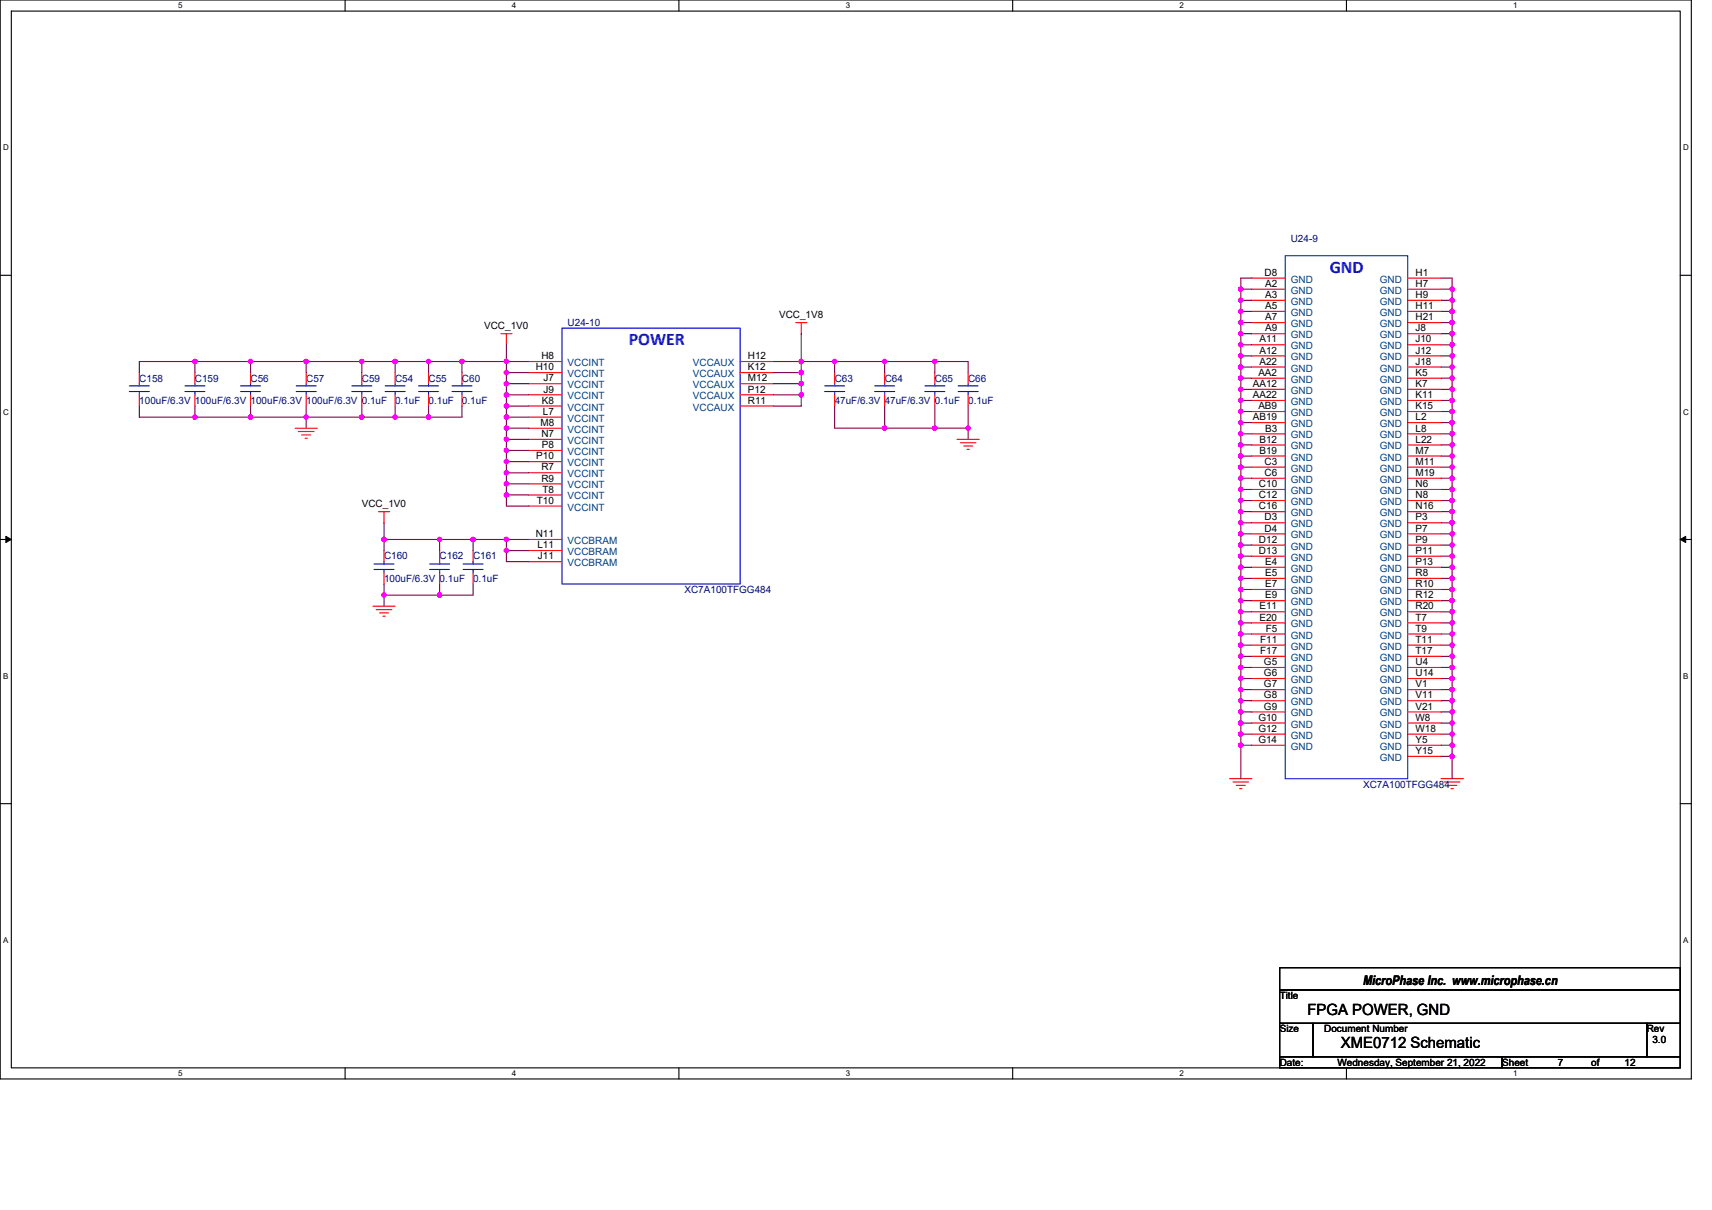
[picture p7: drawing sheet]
<svg xmlns="http://www.w3.org/2000/svg" width="297mm" height="210mm" viewBox="0 0 297 210" stroke-linecap="round" stroke-linejoin="round" font-family="sans-serif">
<path d="M0 0h293.5v187.2h-293.5zM2 1.9h289.5v183.4h-289.5z" fill="none" stroke="#000" stroke-width=".19"/>
<g fill="#fff">
<path d="M30.9 .2h.8v1.6h-.8z"/>
<path d="M30.9 185.5h.8v1.6h-.8z"/>
</g>
<path d="M59.9 0v1.9M59.9 185.3v1.9" fill="none" stroke="#000" stroke-width=".19"/>
<g fill="#fff">
<path d="M88.8 .2h.8v1.6h-.8z"/>
<path d="M88.8 185.5h.8v1.6h-.8z"/>
</g>
<path d="M117.8 0v1.9M117.8 185.3v1.9" fill="none" stroke="#000" stroke-width=".19"/>
<g fill="#fff">
<path d="M146.7 .2h.8v1.6h-.8z"/>
<path d="M146.7 185.5h.8v1.6h-.8z"/>
</g>
<path d="M175.7 0v1.9M175.7 185.3v1.9" fill="none" stroke="#000" stroke-width=".19"/>
<g fill="#fff">
<path d="M204.7 .2h.7v1.6h-.7z"/>
<path d="M204.7 185.5h.7v1.6h-.7z"/>
</g>
<path d="M233.6 0v1.9M233.6 185.3v1.9" fill="none" stroke="#000" stroke-width=".19"/>
<g fill="#fff">
<path d="M262.6 .2h.7v1.6h-.7z"/>
<path d="M262.6 185.5h.7v1.6h-.7z"/>
<path d="M.5 24.8h1v1.6h-1z"/>
<path d="M292 24.8h1v1.6h-1z"/>
<path d="M.5 70.7h1v1.5h-1z"/>
<path d="M292 70.7h1v1.5h-1z"/>
</g>
<path d="M0 47.8h2M291.5 47.8h2" fill="none" stroke="#000" stroke-width=".19"/>
<g fill="#fff">
<path d="M.5 116.5h.9v1.6h-.9z"/>
<path d="M292 116.5h.9v1.6h-.9z"/>
</g>
<path d="M0 93.6h2M291.5 93.6h2" fill="none" stroke="#000" stroke-width=".19"/>
<path d="M1 93.1l1 .5-1 .5zM291.5 93.6l1-.5v1z" fill="#000" stroke="#000" stroke-width=".17"/>
<g fill="#fff">
<path d="M.5 162.4h.9v1.5h-.9z"/>
<path d="M292 162.4h.9v1.5h-.9z"/>
</g>
<path d="M0 139.5h2M291.5 139.5h2M222 167.9h69.5v3.9h-69.5zM222 171.8h69.5v5.8h-69.5zM222 177.6h5.8v5.8h-5.8zM227.8 177.6h57.9v5.8h-57.9zM285.7 177.6h5.8v5.8h-5.8zM222 183.4h38.6v1.9h-38.6zM260.6 183.4h30.9v1.9h-30.9z" fill="none" stroke="#000" stroke-width=".19"/>
<g fill="none" stroke="#f00" stroke-width=".19">
<path d="M86.9 57.9h1.9M87.9 57.9v1.9M138.1 56h1.9M139 56v1.9M217.2 48.3h5.8M217.2 50.2h5.8M217.2 52.1h5.8M217.2 54h5.8M217.2 56h5.8M217.2 57.9h5.8M217.2 59.8h5.8M244.2 48.3h5.8"/>
<path d="M244.2 50.2h5.8M244.2 52.1h5.8M244.2 54h5.8M244.2 56h5.8M244.2 57.9h5.8M244.2 59.8h5.8M24.2 64.7v1.9M24.2 68.5v2M33.8 64.7v1.9M33.8 68.5v2M43.5 64.7v1.9M43.5 68.5v2"/>
<path d="M51.2 74.3h3.9M51.8 74.9h2.7M52.3 75.5h1.6M52.9 76.1h.4M53.1 64.7v1.9M53.1 68.5v2M62.8 64.7v1.9M62.8 68.5v2M68.6 64.7v1.9M68.6 68.5v2M74.4 64.7v1.9M74.4 68.5v2"/>
<path d="M80.2 64.7v1.9M80.2 68.5v2M91.7 62.7h5.8M91.7 64.7h5.8M91.7 66.6h5.8M91.7 68.5h5.8M91.7 70.5h5.8M91.7 72.4h5.8M91.7 74.3h5.8M91.7 76.2h5.8M91.7 78.2h5.8M128.4 62.7h5.8"/>
<path d="M128.4 64.7h5.8M128.4 66.6h5.8M128.4 68.5h5.8M128.4 70.5h5.8M144.8 64.7v1.9M144.8 68.5v2M153.5 64.7v1.9M153.5 68.5v2M162.2 64.7v1.9M162.2 68.5v2M166 76.2h3.9M166.6 76.8h2.7"/>
<path d="M167.2 77.4h1.6M167.8 78h.4M168 64.7v1.9M168 68.5v2M217.2 61.8h5.8M217.2 63.7h5.8M217.2 65.6h5.8M217.2 67.6h5.8M217.2 69.5h5.8M217.2 71.4h5.8M217.2 73.3h5.8M217.2 75.3h5.8"/>
<path d="M217.2 77.2h5.8M217.2 79.1h5.8M244.2 61.8h5.8M244.2 63.7h5.8M244.2 65.6h5.8M244.2 67.6h5.8M244.2 69.5h5.8M244.2 71.4h5.8M244.2 73.3h5.8M244.2 75.3h5.8M244.2 77.2h5.8M244.2 79.1h5.8"/>
<path d="M65.7 88.8h1.9M66.6 88.8v1.9M66.6 95.5v2M66.6 99.4v1.9M76.3 95.5v2M76.3 99.4v1.9M82.1 95.5v2M82.1 99.4v1.9M91.7 80.1h5.8M91.7 82h5.8M91.7 84h5.8M91.7 85.9h5.8"/>
<path d="M91.7 87.8h5.8M91.7 93.6h5.8M91.7 95.5h5.8M91.7 97.5h5.8M217.2 81.1h5.8M217.2 83h5.8M217.2 84.9h5.8M217.2 86.9h5.8M217.2 88.8h5.8M217.2 90.7h5.8M217.2 92.6h5.8M217.2 94.6h5.8"/>
<path d="M217.2 96.5h5.8M217.2 98.4h5.8M244.2 81.1h5.8M244.2 83h5.8M244.2 84.9h5.8M244.2 86.9h5.8M244.2 88.8h5.8M244.2 90.7h5.8M244.2 92.6h5.8M244.2 94.6h5.8M244.2 96.5h5.8M244.2 98.4h5.8"/>
<path d="M64.7 105.2h3.9M65.3 105.8h2.7M65.9 106.4h1.5M66.4 106.9h.4M217.2 100.4h5.8M217.2 102.3h5.8M217.2 104.2h5.8M217.2 106.2h5.8M217.2 108.1h5.8M217.2 110h5.8M217.2 112h5.8M217.2 113.9h5.8"/>
<path d="M217.2 115.8h5.8M217.2 117.8h5.8M217.2 119.7h5.8M244.2 100.4h5.8M244.2 102.3h5.8M244.2 104.2h5.8M244.2 106.2h5.8M244.2 108.1h5.8M244.2 110h5.8M244.2 112h5.8M244.2 113.9h5.8M244.2 115.8h5.8"/>
<path d="M244.2 117.8h5.8M244.2 119.7h5.8M213.3 135.1h3.9M213.9 135.7h2.7M214.5 136.3h1.5M215.1 136.9h.4M217.2 121.6h5.8M217.2 123.5h5.8M217.2 125.5h5.8M217.2 127.4h5.8M217.2 129.3h5.8M244.2 121.6h5.8"/>
<path d="M244.2 123.5h5.8M244.2 125.5h5.8M244.2 127.4h5.8M244.2 129.3h5.8M244.2 131.3h5.8M250 135.1h3.9M250.6 135.7h2.7M251.2 136.3h1.5M251.8 136.9h.4"/>
</g>
<g fill="none" stroke="#00f" stroke-width=".19">
<path d="M97.5 56.9h30.9v44.4h-30.9zM223 44.4h21.2v90.7h-21.2zM22.4 67.9h3.5M22.4 67h3.5M24.2 66.6v.4M24.2 67.9v.6M32.1 67.9h3.5M32.1 67h3.5M33.8 66.6v.4M33.8 67.9v.6M41.7 67.9h3.5M41.7 67h3.5"/>
<path d="M43.5 66.6v.4M43.5 67.9v.6M51.4 67.9h3.5M51.4 67h3.5M53.1 66.6v.4M53.1 67.9v.6M61 67.9h3.5M61 67h3.5M62.8 66.6v.4M62.8 67.9v.6M66.8 67.9h3.5M66.8 67h3.5"/>
<path d="M68.6 66.6v.4M68.6 67.9v.6M72.6 67.9h3.5M72.6 67h3.5M74.4 66.6v.4M74.4 67.9v.6M78.4 67.9h3.5M78.4 67h3.5M80.2 66.6v.4M80.2 67.9v.6M143.1 67.9h3.5M143.1 67h3.5"/>
<path d="M144.8 66.6v.4M144.8 67.9v.6M151.8 67.9h3.4M151.8 67h3.4M153.5 66.6v.4M153.5 67.9v.6M160.5 67.9h3.4M160.5 67h3.4M162.2 66.6v.4M162.2 67.9v.6M166.2 67.9h3.5M166.2 67h3.5"/>
<path d="M168 66.6v.4M168 67.9v.6M64.9 98.8h3.5M64.9 97.9h3.5M66.6 97.5v.4M66.6 98.8v.6M74.5 98.8h3.5M74.5 97.9h3.5M76.3 97.5v.4M76.3 98.8v.6M80.3 98.8h3.5M80.3 97.9h3.5"/>
<path d="M82.1 97.5v.4M82.1 98.8v.6"/>
</g>
<g fill="none" stroke="#800040" stroke-width=".19">
<path d="M87.9 59.8v2.9M139 57.9v4.8M215.3 50.2v1.9M215.3 52.1v1.9M215.3 54v2M215.3 56v1.9M215.3 57.9v1.9M215.3 59.8v2M215.3 50.2h1.9M215.3 52.1h1.9M215.3 54h1.9M215.3 56h1.9"/>
<path d="M215.3 57.9h1.9M215.3 59.8h1.9M217.2 48.3h-1.9v1.9M250 48.3h1.9v1.9M250 50.2h1.9M250 52.1h1.9M250 54h1.9M250 56h1.9M250 57.9h1.9M250 59.8h1.9M251.9 50.2v1.9M251.9 52.1v1.9"/>
<path d="M251.9 54v2M251.9 56v1.9M251.9 57.9v1.9M251.9 59.8v2M24.2 70.5v1.9h9.6M33.8 62.7v2M33.8 72.4h9.7M33.8 62.7h9.7M33.8 62.7h-9.6v2M33.8 70.5v1.9M43.5 62.7h9.6M43.5 72.4h9.6"/>
<path d="M43.5 70.5v1.9M43.5 62.7v2M53.1 72.4h9.7M53.1 62.7h9.7M53.1 72.4v1.9M53.1 62.7v2M53.1 70.5v1.9M62.8 70.5v1.9M62.8 62.7h5.8M62.8 62.7v2M62.8 72.4h5.8M68.6 70.5v1.9"/>
<path d="M68.6 62.7h5.8M68.6 72.4h5.8M68.6 62.7v2M74.4 70.5v1.9M74.4 62.7v2M74.4 62.7h5.8M80.2 62.7h7.7M80.2 70.5v1.9h-5.8M80.2 62.7v2M87.9 62.7v2M87.9 68.5v2M87.9 74.3v1.9"/>
<path d="M87.9 76.2v2M87.9 76.2h3.8M87.9 62.7h3.8M87.9 64.7h3.8M87.9 66.6h3.8M87.9 68.5h3.8M87.9 70.5h3.8M87.9 72.4h3.8M87.9 74.3h3.8M87.9 78.2h3.8M87.9 64.7v1.9M87.9 66.6v1.9"/>
<path d="M87.9 70.5v1.9M87.9 72.4v1.9M87.9 78.2v1.9M134.2 62.7h4.8M134.2 64.7h4.8M134.2 66.6h4.8M134.2 68.5h4.8M139 62.7h5.8M139 62.7v2M139 64.7v1.9M139 66.6v1.9M139 68.5v2h-4.8"/>
<path d="M144.8 62.7v2M144.8 70.5v3.8h8.7M144.8 62.7h8.7M153.5 70.5v3.8M153.5 74.3h8.7M153.5 62.7v2M153.5 62.7h8.7M162.2 70.5v3.8M162.2 74.3h5.8M162.2 62.7v2M162.2 62.7h5.8v2M168 70.5v3.8"/>
<path d="M168 74.3v1.9M215.3 61.8v1.9M215.3 63.7v1.9M215.3 65.6v2M215.3 67.6v1.9M215.3 69.5v1.9M215.3 71.4v1.9M215.3 73.3v2M215.3 75.3v1.9M215.3 77.2v1.9M215.3 79.1v2M215.3 61.8h1.9"/>
<path d="M215.3 63.7h1.9M215.3 65.6h1.9M215.3 67.6h1.9M215.3 69.5h1.9M215.3 71.4h1.9M215.3 73.3h1.9M215.3 75.3h1.9M215.3 77.2h1.9M215.3 79.1h1.9M250 61.8h1.9M250 63.7h1.9M250 65.6h1.9"/>
<path d="M250 67.6h1.9M250 69.5h1.9M250 71.4h1.9M250 73.3h1.9M250 75.3h1.9M250 77.2h1.9M250 79.1h1.9M251.9 61.8v1.9M251.9 63.7v1.9M251.9 65.6v2M251.9 67.6v1.9M251.9 69.5v1.9"/>
<path d="M251.9 71.4v1.9M251.9 73.3v2M251.9 75.3v1.9M251.9 77.2v1.9M251.9 79.1v2M66.6 93.6h9.7M66.6 93.6v1.9M66.6 90.7v2.9M76.3 93.6v1.9M76.3 93.6h5.8M82.1 93.6v1.9M82.1 93.6h5.8"/>
<path d="M87.9 85.9v1.9h3.8M87.9 82v2M87.9 84v1.9M87.9 95.5v2h3.8M87.9 80.1h3.8M87.9 82h3.8M87.9 84h3.8M87.9 85.9h3.8M87.9 93.6h3.8M87.9 95.5h3.8M87.9 80.1v1.9M87.9 93.6v1.9"/>
<path d="M215.3 81.1v1.9M215.3 83v1.9M215.3 84.9v2M215.3 86.9v1.9M215.3 88.8v1.9M215.3 90.7v1.9M215.3 92.6v2M215.3 94.6v1.9M215.3 96.5v1.9M215.3 98.4v2M215.3 81.1h1.9M215.3 83h1.9"/>
<path d="M215.3 84.9h1.9M215.3 86.9h1.9M215.3 88.8h1.9M215.3 90.7h1.9M215.3 92.6h1.9M215.3 94.6h1.9M215.3 96.5h1.9M215.3 98.4h1.9M250 81.1h1.9M250 83h1.9M250 84.9h1.9M250 86.9h1.9"/>
<path d="M250 88.8h1.9M250 90.7h1.9M250 92.6h1.9M250 94.6h1.9M250 96.5h1.9M250 98.4h1.9M251.9 81.1v1.9M251.9 83v1.9M251.9 84.9v2M251.9 86.9v1.9M251.9 88.8v1.9M251.9 90.7v1.9"/>
<path d="M251.9 92.6v2M251.9 94.6v1.9M251.9 96.5v1.9M251.9 98.4v2M66.6 101.3v2M66.6 103.3v1.9M66.6 103.3h9.7M76.3 101.3v2M82.1 101.3v2h-5.8M215.3 100.4v1.9M215.3 102.3v1.9M215.3 104.2v2"/>
<path d="M215.3 106.2v1.9M215.3 108.1v1.9M215.3 110v2M215.3 112v1.9M215.3 113.9v1.9M215.3 115.8v2M215.3 117.8v1.9M215.3 119.7v1.9M215.3 100.4h1.9M215.3 102.3h1.9M215.3 104.2h1.9M215.3 106.2h1.9"/>
<path d="M215.3 108.1h1.9M215.3 110h1.9M215.3 112h1.9M215.3 113.9h1.9M215.3 115.8h1.9M215.3 117.8h1.9M215.3 119.7h1.9M250 100.4h1.9M250 102.3h1.9M250 104.2h1.9M250 106.2h1.9M250 108.1h1.9"/>
<path d="M250 110h1.9M250 112h1.9M250 113.9h1.9M250 115.8h1.9M250 117.8h1.9M250 119.7h1.9M251.9 100.4v1.9M251.9 102.3v1.9M251.9 104.2v2M251.9 106.2v1.9M251.9 108.1v1.9M251.9 110v2"/>
<path d="M251.9 112v1.9M251.9 113.9v1.9M251.9 115.8v2M251.9 117.8v1.9M251.9 119.7v1.9M215.3 121.6v1.9M215.3 123.5v2M215.3 125.5v1.9M215.3 127.4v1.9M215.3 129.3v5.8M215.3 121.6h1.9M215.3 123.5h1.9"/>
<path d="M215.3 125.5h1.9M215.3 127.4h1.9M215.3 129.3h1.9M250 121.6h1.9M250 123.5h1.9M250 125.5h1.9M250 127.4h1.9M250 129.3h1.9M250 131.3h1.9M251.9 121.6v1.9M251.9 123.5v2M251.9 125.5v1.9"/>
<path d="M251.9 127.4v1.9M251.9 129.3v2M251.9 131.3v3.8"/>
</g>
<g fill="#f0f" stroke="#f0f" stroke-width=".19">
<circle cx="87.9" cy="62.7" r=".38"/>
<circle cx="87.9" cy="64.7" r=".38"/>
<circle cx="87.9" cy="66.6" r=".38"/>
<circle cx="87.9" cy="68.5" r=".38"/>
<circle cx="87.9" cy="72.4" r=".38"/>
<circle cx="87.9" cy="70.4" r=".38"/>
<circle cx="87.9" cy="76.2" r=".38"/>
<circle cx="87.9" cy="74.3" r=".38"/>
<circle cx="87.9" cy="78.2" r=".38"/>
<circle cx="62.8" cy="62.7" r=".38"/>
<circle cx="53.1" cy="62.7" r=".38"/>
<circle cx="68.6" cy="62.7" r=".38"/>
<circle cx="62.8" cy="72.4" r=".38"/>
<circle cx="68.6" cy="72.4" r=".38"/>
<circle cx="43.5" cy="72.4" r=".38"/>
<circle cx="53.1" cy="72.4" r=".38"/>
<circle cx="74.3" cy="72.4" r=".38"/>
<circle cx="80.1" cy="62.7" r=".38"/>
<circle cx="74.3" cy="62.7" r=".38"/>
<circle cx="87.9" cy="84" r=".38"/>
<circle cx="87.9" cy="82" r=".38"/>
<circle cx="87.9" cy="80.1" r=".38"/>
<circle cx="87.9" cy="85.9" r=".38"/>
<circle cx="139" cy="62.7" r=".38"/>
<circle cx="139" cy="66.6" r=".38"/>
<circle cx="139" cy="64.7" r=".38"/>
<circle cx="139" cy="68.5" r=".38"/>
<circle cx="162.2" cy="62.7" r=".38"/>
<circle cx="153.5" cy="62.7" r=".38"/>
<circle cx="144.8" cy="62.7" r=".38"/>
<circle cx="162.2" cy="74.3" r=".38"/>
<circle cx="168" cy="74.3" r=".38"/>
<circle cx="153.5" cy="74.3" r=".38"/>
<circle cx="215.3" cy="52.1" r=".38"/>
<circle cx="215.3" cy="61.8" r=".38"/>
<circle cx="215.3" cy="63.7" r=".38"/>
<circle cx="215.3" cy="69.5" r=".38"/>
<circle cx="215.3" cy="75.3" r=".38"/>
<circle cx="215.3" cy="92.6" r=".38"/>
<circle cx="215.3" cy="111.9" r=".38"/>
<circle cx="215.3" cy="115.8" r=".38"/>
<circle cx="215.3" cy="50.2" r=".38"/>
<circle cx="215.3" cy="56" r=".38"/>
<circle cx="215.3" cy="54" r=".38"/>
<circle cx="215.3" cy="57.9" r=".38"/>
<circle cx="215.3" cy="59.8" r=".38"/>
<circle cx="215.3" cy="67.6" r=".38"/>
<circle cx="215.3" cy="65.6" r=".38"/>
<circle cx="215.3" cy="73.3" r=".38"/>
<circle cx="215.3" cy="71.4" r=".38"/>
<circle cx="215.3" cy="79.1" r=".38"/>
<circle cx="215.3" cy="77.2" r=".38"/>
<circle cx="215.3" cy="81.1" r=".38"/>
<circle cx="215.3" cy="84.9" r=".38"/>
<circle cx="215.3" cy="83" r=".38"/>
<circle cx="215.3" cy="86.9" r=".38"/>
<circle cx="215.3" cy="90.7" r=".38"/>
<circle cx="215.3" cy="88.8" r=".38"/>
<circle cx="215.3" cy="96.5" r=".38"/>
<circle cx="215.3" cy="94.6" r=".38"/>
<circle cx="215.3" cy="100.4" r=".38"/>
<circle cx="215.3" cy="98.4" r=".38"/>
<circle cx="215.3" cy="102.3" r=".38"/>
<circle cx="215.3" cy="106.2" r=".38"/>
<circle cx="215.3" cy="104.2" r=".38"/>
<circle cx="215.3" cy="110" r=".38"/>
<circle cx="215.3" cy="108.1" r=".38"/>
<circle cx="215.3" cy="113.9" r=".38"/>
<circle cx="215.3" cy="119.7" r=".38"/>
<circle cx="215.3" cy="117.7" r=".38"/>
<circle cx="215.3" cy="123.5" r=".38"/>
<circle cx="215.3" cy="121.6" r=".38"/>
<circle cx="215.3" cy="125.5" r=".38"/>
<circle cx="215.3" cy="127.4" r=".38"/>
<circle cx="215.3" cy="129.3" r=".38"/>
<circle cx="251.9" cy="52.1" r=".38"/>
<circle cx="251.9" cy="54" r=".38"/>
<circle cx="251.9" cy="59.8" r=".38"/>
<circle cx="251.9" cy="65.6" r=".38"/>
<circle cx="251.9" cy="67.6" r=".38"/>
<circle cx="251.9" cy="83" r=".38"/>
<circle cx="251.9" cy="92.6" r=".38"/>
<circle cx="251.9" cy="102.3" r=".38"/>
<circle cx="251.9" cy="108.1" r=".38"/>
<circle cx="251.9" cy="129.3" r=".38"/>
<circle cx="251.9" cy="50.2" r=".38"/>
<circle cx="251.9" cy="57.9" r=".38"/>
<circle cx="251.9" cy="56" r=".38"/>
<circle cx="251.9" cy="63.7" r=".38"/>
<circle cx="251.9" cy="61.8" r=".38"/>
<circle cx="251.9" cy="69.5" r=".38"/>
<circle cx="251.9" cy="73.3" r=".38"/>
<circle cx="251.9" cy="71.4" r=".38"/>
<circle cx="251.9" cy="75.3" r=".38"/>
<circle cx="251.9" cy="77.2" r=".38"/>
<circle cx="251.9" cy="79.1" r=".38"/>
<circle cx="251.9" cy="81.1" r=".38"/>
<circle cx="251.9" cy="84.9" r=".38"/>
<circle cx="251.9" cy="86.9" r=".38"/>
<circle cx="251.9" cy="90.7" r=".38"/>
<circle cx="251.9" cy="88.8" r=".38"/>
<circle cx="251.9" cy="96.5" r=".38"/>
<circle cx="251.9" cy="94.6" r=".38"/>
<circle cx="251.9" cy="100.4" r=".38"/>
<circle cx="251.9" cy="98.4" r=".38"/>
<circle cx="251.9" cy="104.2" r=".38"/>
<circle cx="251.9" cy="106.2" r=".38"/>
<circle cx="251.9" cy="110" r=".38"/>
<circle cx="251.9" cy="113.9" r=".38"/>
<circle cx="251.9" cy="111.9" r=".38"/>
<circle cx="251.9" cy="115.8" r=".38"/>
<circle cx="251.9" cy="119.7" r=".38"/>
<circle cx="251.9" cy="117.7" r=".38"/>
<circle cx="251.9" cy="121.6" r=".38"/>
<circle cx="251.9" cy="123.5" r=".38"/>
<circle cx="251.9" cy="127.4" r=".38"/>
<circle cx="251.9" cy="125.5" r=".38"/>
<circle cx="251.9" cy="131.3" r=".38"/>
<circle cx="33.8" cy="72.4" r=".38"/>
<circle cx="43.5" cy="62.7" r=".38"/>
<circle cx="33.8" cy="62.7" r=".38"/>
<circle cx="82.1" cy="93.6" r=".38"/>
<circle cx="76.3" cy="93.6" r=".38"/>
<circle cx="66.6" cy="93.6" r=".38"/>
<circle cx="76.3" cy="103.3" r=".38"/>
<circle cx="66.6" cy="103.3" r=".38"/>
<circle cx="87.9" cy="95.5" r=".38"/>
<circle cx="87.9" cy="93.6" r=".38"/>
</g>
<g font-size="3.1" fill="#00f">
<text x="230.7" y="47.3">GND</text>
<text x="109.1" y="59.9">POWER</text>
</g>
<g font-size="2.7">
<text x="226.9" y="176.1">FPGA POWER, GND</text>
<text x="232.6" y="181.9">XME0712 Schematic</text>
</g>
<text font-size="2.3" x="236.5" y="170.9">MicroPhase Inc. www.microphase.cn</text>
<g font-size="1.7">
<text x="219.4" y="47.9">D8</text>
<text x="245.6" y="47.9">H1</text>
<text x="219.5" y="49.8">A2</text>
<text x="219.5" y="51.7">A3</text>
<text x="219.5" y="53.6">A5</text>
<text x="245.6" y="49.8">H7</text>
<text x="245.6" y="51.7">H9</text>
<text x="245.6" y="53.6">H11</text>
<text x="84" y="57.1">VCC_1V0</text>
<text x="135.2" y="55.2">VCC_1V8</text>
<text x="218.5" y="59.4">A11</text>
<text x="219.5" y="55.6">A7</text>
<text x="219.5" y="57.5">A9</text>
<text x="245.6" y="55.6">H21</text>
<text x="245.6" y="57.5">J8</text>
<text x="245.6" y="59.4">J10</text>
<text x="93" y="64.3">H10</text>
<text x="93.9" y="62.3">H8</text>
<text x="129.8" y="62.3">H12</text>
<text x="129.8" y="64.3">K12</text>
<text x="218.3" y="65.2">AA2</text>
<text x="218.5" y="61.4">A12</text>
<text x="218.5" y="63.3">A22</text>
<text x="245.6" y="61.4">J12</text>
<text x="245.6" y="63.3">J18</text>
<text x="245.6" y="65.2">K5</text>
<text x="94" y="70.1">K8</text>
<text x="94.2" y="72">L7</text>
<text x="94.3" y="66.2">J7</text>
<text x="94.3" y="68.1">J9</text>
<text x="129.8" y="66.2">M12</text>
<text x="129.8" y="68.1">P12</text>
<text x="129.8" y="70.1">R11</text>
<text x="217.4" y="67.2">AA12</text>
<text x="217.4" y="69.1">AA22</text>
<text x="218.3" y="71">AB9</text>
<text x="245.6" y="67.2">K7</text>
<text x="245.6" y="69.1">K11</text>
<text x="245.6" y="71">K15</text>
<text x="93.8" y="73.9">M8</text>
<text x="93.9" y="75.8">N7</text>
<text x="94" y="77.8">P8</text>
<text x="217.4" y="72.9">AB19</text>
<text x="218.5" y="76.8">B12</text>
<text x="219.5" y="74.9">B3</text>
<text x="245.6" y="72.9">L2</text>
<text x="245.6" y="74.9">L8</text>
<text x="245.6" y="76.8">L22</text>
<text x="93" y="79.7">P10</text>
<text x="93.9" y="81.6">R7</text>
<text x="93.9" y="83.6">R9</text>
<text x="218.5" y="78.7">B19</text>
<text x="219.4" y="80.7">C3</text>
<text x="219.4" y="82.6">C6</text>
<text x="245.6" y="78.7">M7</text>
<text x="245.6" y="80.7">M11</text>
<text x="245.6" y="82.6">M19</text>
<text x="62.8" y="88">VCC_1V0</text>
<text x="93.2" y="87.4">T10</text>
<text x="94.1" y="85.5">T8</text>
<text x="218.4" y="84.5">C10</text>
<text x="218.4" y="86.5">C12</text>
<text x="218.4" y="88.4">C16</text>
<text x="245.6" y="84.5">N6</text>
<text x="245.6" y="86.5">N8</text>
<text x="245.6" y="88.4">N16</text>
<text x="93" y="93.2">N11</text>
<text x="93.2" y="95.1">L11</text>
<text x="218.4" y="94.2">D12</text>
<text x="219.4" y="90.3">D3</text>
<text x="219.4" y="92.2">D4</text>
<text x="245.6" y="90.3">P3</text>
<text x="245.6" y="92.2">P7</text>
<text x="245.6" y="94.2">P9</text>
<text x="93.3" y="97.1">J11</text>
<text x="218.4" y="96.1">D13</text>
<text x="219.5" y="98">E4</text>
<text x="219.5" y="100">E5</text>
<text x="219.5" y="101.9">E7</text>
<text x="245.6" y="96.1">P11</text>
<text x="245.6" y="98">P13</text>
<text x="245.6" y="100">R8</text>
<text x="245.6" y="101.9">R10</text>
<text x="218.5" y="105.8">E11</text>
<text x="218.5" y="107.7">E20</text>
<text x="219.5" y="103.8">E9</text>
<text x="245.6" y="103.8">R12</text>
<text x="245.6" y="105.8">R20</text>
<text x="245.6" y="107.7">T7</text>
<text x="218.6" y="111.5">F11</text>
<text x="218.6" y="113.5">F17</text>
<text x="219.6" y="109.6">F5</text>
<text x="245.6" y="109.6">T9</text>
<text x="245.6" y="111.5">T11</text>
<text x="245.6" y="113.5">T17</text>
<text x="219.3" y="115.4">G5</text>
<text x="219.3" y="117.3">G6</text>
<text x="219.3" y="119.3">G7</text>
<text x="245.6" y="115.4">U4</text>
<text x="245.6" y="117.3">U14</text>
<text x="245.6" y="119.3">V1</text>
<text x="218.3" y="125.1">G10</text>
<text x="219.3" y="121.2">G8</text>
<text x="219.3" y="123.1">G9</text>
<text x="245.6" y="121.2">V11</text>
<text x="245.6" y="123.1">V21</text>
<text x="245.6" y="125.1">W8</text>
<text x="218.3" y="127">G12</text>
<text x="218.3" y="128.9">G14</text>
<text x="245.6" y="127">W18</text>
<text x="245.6" y="128.9">Y5</text>
<text x="245.6" y="130.9">Y15</text>
<text x="222" y="173.4">Title</text>
<text x="222" y="179.1">Size</text>
<text x="229.8" y="179.1">Document Number</text>
<text x="285.7" y="179.1">Rev</text>
<text x="222" y="184.9">Date:</text>
<text x="232.1" y="184.9">Wednesday, September 21, 2022</text>
<text x="260.6" y="184.9">Sheet</text>
<text x="270.3" y="184.9">7</text>
<text x="276.1" y="184.9">of</text>
<text x="281.9" y="184.9">12</text>
<text x="286.7" y="181.1">3.0</text>
</g>
<g font-size="1.7" fill="#000080">
<text x="224" y="42.1">U24-9</text>
<text x="98.5" y="56.6">U24-10</text>
<text x="24.2" y="66.2">C158</text>
<text x="24.2" y="70.1">100uF/6.3V 100uF/6.3V 100uF/6.3V 100uF/6.3V 0.1uF</text>
<text x="33.8" y="66.2">C159</text>
<text x="43.5" y="66.2">C56</text>
<text x="53.1" y="66.2">C57</text>
<text x="62.8" y="66.2">C59</text>
<text x="68.6" y="66.2">C54</text>
<text x="68.6" y="70.1">0.1uF</text>
<text x="74.4" y="66.2">C55</text>
<text x="74.4" y="70.1">0.1uF</text>
<text x="80.2" y="66.2">C60</text>
<text x="80.2" y="70.1">0.1uF</text>
<text x="144.8" y="66.2">C63</text>
<text x="144.8" y="70.1">47uF/6.3V 47uF/6.3V 0.1uF</text>
<text x="153.5" y="66.2">C64</text>
<text x="162.2" y="66.2">C65</text>
<text x="168" y="66.2">C66</text>
<text x="168" y="70.1">0.1uF</text>
<text x="66.6" y="97.1">C160</text>
<text x="66.6" y="101">100uF/6.3V 0.1uF</text>
<text x="76.3" y="97.1">C162</text>
<text x="82.1" y="97.1">C161</text>
<text x="82.1" y="101">0.1uF</text>
<text x="118.8" y="102.9">XC7A100TFGG484</text>
<text x="236.5" y="136.7">XC7A100TFGG484</text>
</g>
<g font-size="1.7" fill="#004080">
<text x="224" y="49">GND</text>
<text x="224" y="51">GND</text>
<text x="224" y="52.9">GND</text>
<text x="239.4" y="49">GND</text>
<text x="239.4" y="51">GND</text>
<text x="239.4" y="52.9">GND</text>
<text x="224" y="54.8">GND</text>
<text x="224" y="56.8">GND</text>
<text x="224" y="58.7">GND</text>
<text x="239.4" y="54.8">GND</text>
<text x="239.4" y="56.8">GND</text>
<text x="239.4" y="58.7">GND</text>
<text x="98.5" y="63.5">VCCINT</text>
<text x="98.5" y="65.4">VCCINT</text>
<text x="120.2" y="63.5">VCCAUX</text>
<text x="120.2" y="65.4">VCCAUX</text>
<text x="224" y="60.6">GND</text>
<text x="224" y="62.5">GND</text>
<text x="224" y="64.5">GND</text>
<text x="239.4" y="60.6">GND</text>
<text x="239.4" y="62.5">GND</text>
<text x="239.4" y="64.5">GND</text>
<text x="98.5" y="67.4">VCCINT</text>
<text x="98.5" y="69.3">VCCINT</text>
<text x="98.5" y="71.2">VCCINT</text>
<text x="120.2" y="67.4">VCCAUX</text>
<text x="120.2" y="69.3">VCCAUX</text>
<text x="120.2" y="71.2">VCCAUX</text>
<text x="224" y="66.4">GND</text>
<text x="224" y="68.3">GND</text>
<text x="224" y="70.3">GND</text>
<text x="239.4" y="66.4">GND</text>
<text x="239.4" y="68.3">GND</text>
<text x="239.4" y="70.3">GND</text>
<text x="98.5" y="73.2">VCCINT</text>
<text x="98.5" y="75.1">VCCINT</text>
<text x="98.5" y="77">VCCINT</text>
<text x="224" y="72.2">GND</text>
<text x="224" y="74.1">GND</text>
<text x="224" y="76.1">GND</text>
<text x="224" y="78">GND</text>
<text x="239.4" y="72.2">GND</text>
<text x="239.4" y="74.1">GND</text>
<text x="239.4" y="76.1">GND</text>
<text x="239.4" y="78">GND</text>
<text x="98.5" y="79">VCCINT</text>
<text x="98.5" y="80.9">VCCINT</text>
<text x="98.5" y="82.8">VCCINT</text>
<text x="224" y="79.9">GND</text>
<text x="224" y="81.9">GND</text>
<text x="224" y="83.8">GND</text>
<text x="239.4" y="79.9">GND</text>
<text x="239.4" y="81.9">GND</text>
<text x="239.4" y="83.8">GND</text>
<text x="98.5" y="84.8">VCCINT</text>
<text x="98.5" y="86.7">VCCINT</text>
<text x="98.5" y="88.6">VCCINT</text>
<text x="224" y="85.7">GND</text>
<text x="224" y="87.7">GND</text>
<text x="224" y="89.6">GND</text>
<text x="239.4" y="85.7">GND</text>
<text x="239.4" y="87.7">GND</text>
<text x="239.4" y="89.6">GND</text>
<text x="98.5" y="94.4">VCCBRAM</text>
<text x="224" y="91.5">GND</text>
<text x="224" y="93.4">GND</text>
<text x="224" y="95.4">GND</text>
<text x="239.4" y="91.5">GND</text>
<text x="239.4" y="93.4">GND</text>
<text x="239.4" y="95.4">GND</text>
<text x="98.5" y="96.3">VCCBRAM</text>
<text x="98.5" y="98.3">VCCBRAM</text>
<text x="224" y="97.3">GND</text>
<text x="224" y="99.2">GND</text>
<text x="224" y="101.2">GND</text>
<text x="239.4" y="97.3">GND</text>
<text x="239.4" y="99.2">GND</text>
<text x="239.4" y="101.2">GND</text>
<text x="224" y="103.1">GND</text>
<text x="224" y="105">GND</text>
<text x="224" y="107">GND</text>
<text x="239.4" y="103.1">GND</text>
<text x="239.4" y="105">GND</text>
<text x="239.4" y="107">GND</text>
<text x="224" y="108.9">GND</text>
<text x="224" y="110.8">GND</text>
<text x="224" y="112.7">GND</text>
<text x="239.4" y="108.9">GND</text>
<text x="239.4" y="110.8">GND</text>
<text x="239.4" y="112.7">GND</text>
<text x="224" y="114.7">GND</text>
<text x="224" y="116.6">GND</text>
<text x="224" y="118.5">GND</text>
<text x="239.4" y="114.7">GND</text>
<text x="239.4" y="116.6">GND</text>
<text x="239.4" y="118.5">GND</text>
<text x="224" y="120.5">GND</text>
<text x="224" y="122.4">GND</text>
<text x="224" y="124.3">GND</text>
<text x="239.4" y="120.5">GND</text>
<text x="239.4" y="122.4">GND</text>
<text x="239.4" y="124.3">GND</text>
<text x="224" y="126.3">GND</text>
<text x="224" y="128.2">GND</text>
<text x="224" y="130.1">GND</text>
<text x="239.4" y="126.3">GND</text>
<text x="239.4" y="128.2">GND</text>
<text x="239.4" y="130.1">GND</text>
<text x="239.4" y="132">GND</text>
</g>
<g font-size="1.4">
<text x="30.9" y="1.5">5</text>
<text x="88.8" y="1.5">4</text>
<text x="146.7" y="1.5">3</text>
<text x="204.7" y="1.5">2</text>
<text x="262.6" y="1.5">1</text>
<text x=".5" y="26.1">D</text>
<text x="292" y="26.1">D</text>
<text x=".5" y="71.9">C</text>
<text x="292" y="71.9">C</text>
<text x=".5" y="117.8">B</text>
<text x="292" y="117.8">B</text>
<text x=".5" y="163.6">A</text>
<text x="292" y="163.6">A</text>
<text x="30.9" y="186.8">5</text>
<text x="88.8" y="186.8">4</text>
<text x="146.7" y="186.8">3</text>
<text x="204.7" y="186.8">2</text>
<text x="262.6" y="186.8">1</text>
</g>
</svg>
